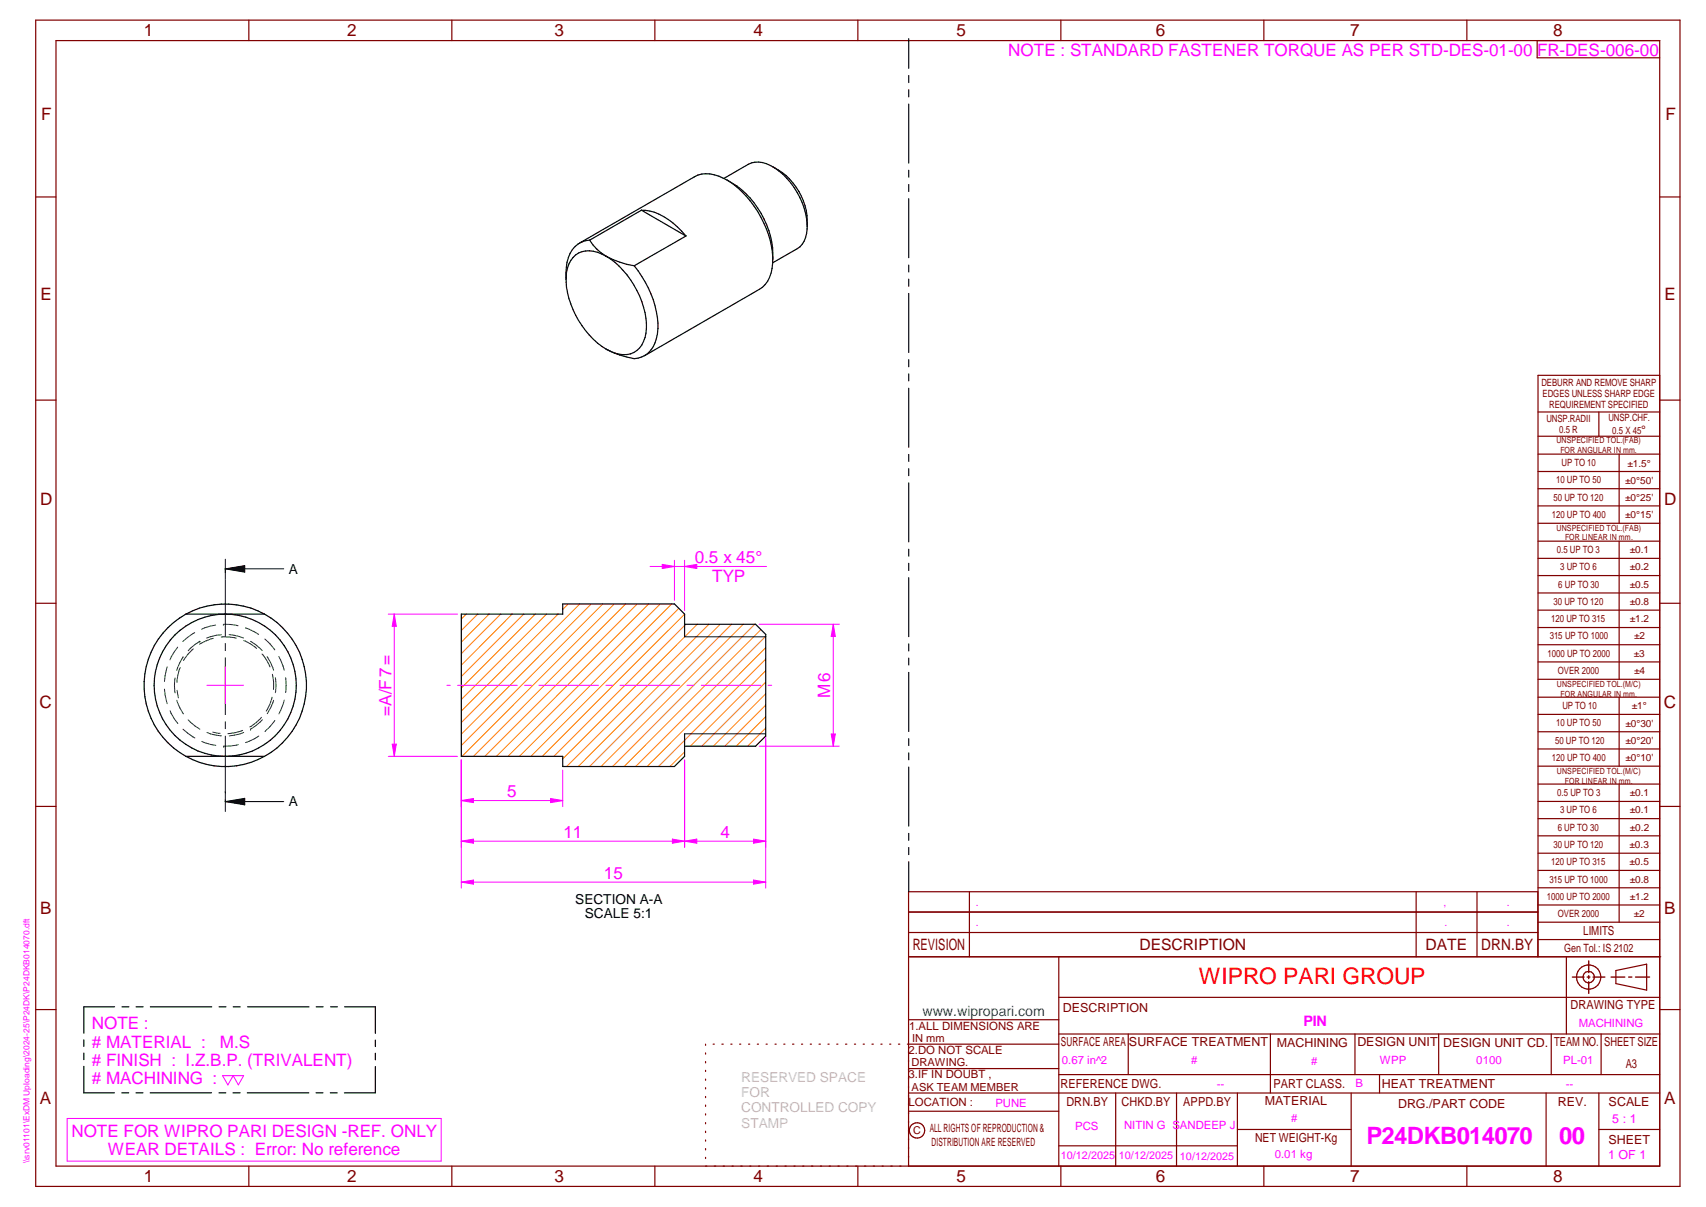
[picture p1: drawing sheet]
<svg xmlns="http://www.w3.org/2000/svg" width="420mm" height="297mm" viewBox="0 0 420 297" stroke-linecap="round" stroke-linejoin="round" font-family="sans-serif">
<g fill="none" stroke="#800000" stroke-width=".3">
<path d="M8.8 5h405v287h-405zM13.8 10h395v277h-395zM61.3 5v5M111.3 5v5M161.3 5v5M211.3 5v5M261.3 5v5M311.3 5v5M361.3 5v5M378.6 10v4.2h30.2M8.8 48.5h5M408.8 48.5h5"/>
<path d="M8.8 98.5h5M408.8 92.4h-30v143.1M408.8 98.5h5M378.8 101.4h30M378.8 107.4h30M378.8 111.8h30M378.8 116h30M393.8 101.4v6M398.8 111.8v17M378.8 120.3h30M378.8 124.5h30M378.8 128.8h30"/>
<path d="M378.8 133.2h30M378.8 137.4h30M398.8 133.2v34M8.8 148.5h5M378.8 141.6h30M378.8 145.9h30M378.8 150.2h30M378.8 154.4h30M378.8 158.7h30M408.8 148.5h5M378.8 162.9h30M378.8 167.2h30"/>
<path d="M378.8 171.6h30M378.8 175.8h30M398.8 171.6v17M8.8 198.5h5M378.8 180.1h30M378.8 184.3h30M378.8 188.6h30M378.8 193h30M378.8 197.2h30M398.8 193v33.9M408.8 198.5h5M238.7 219.5v16"/>
<path d="M348.8 219.5v16M363.8 219.5v16M378.8 201.5h30M378.8 205.7h30M378.8 210h30M378.8 214.2h30M378.8 218.5h30M223.8 235.5h185.2M223.8 229.5h154.9M223.8 224.5h154.9M260.8 235.5v51.5M378.7 235.5v-16h-154.9v67.5"/>
<path d="M378.8 222.7h30M378.8 226.9h30M378.8 231.2h30M385.8 235.5v19M398 238.8l7.5-1.5v6.4l-7.5-1.6zM8.8 248.5h5M173.8 257v.3M173.8 259.1v.3M175.6 257h.3M177.8 257h.3M180 257h.3M182.1 257h.3"/>
<path d="M184.4 257h.2M186.5 257h.3M188.7 257h.3M190.9 257h.3M193 257h.3M195.2 257h.3M197.4 257h.3M199.5 257h.3M201.7 257h.3M203.9 257h.3M206.1 257h.3M208.2 257h.4"/>
<path d="M210.4 257h.3M212.6 257h.3M214.7 257h.4M216.9 257h.3M219.1 257h.3M221.3 257h.3M223.8 251h37M260.8 257h-37.3M260.8 245.4h148M260.8 254.5h148M277.9 254.5v10M312.9 254.5v14.5"/>
<path d="M333.7 254.5v10M354.3 254.5v10M382 254.5v10M394.3 254.5v10M408.8 248.5h5M173.8 261.2v.4M173.8 263.4v.3M173.8 265.6v.3M173.8 267.7v.3M173.8 269.8v.3M173.8 271.9v.4M173.8 274.1v.3"/>
<path d="M173.8 276.3v.3M173.8 278.4v.3M223.8 263h37M223.8 273.5h37M260.8 264.5h148M274.8 269v18M289.8 269v18M304.7 278h28.1M304.7 269v18M332.8 269v18M339.8 264.5v4.5M380.8 269v18"/>
<path d="M393.8 269v18M393.8 278h15M408.8 269h-185M61.3 287v5M111.3 287v5M161.3 287v5M173.8 280.5v.3M173.8 282.7v.3M173.8 284.8v.3M211.3 287v5M260.8 282h43.9M261.3 287v5"/>
<path d="M311.3 287v5M361.3 287v5"/>
<circle cx="391.3" cy="240.5" r="2.99"/>
<circle cx="391.3" cy="240.5" r="1.4"/>
<circle cx="225.9" cy="278.2" r="1.89"/>
</g>
<path d="M113.6 187v31.6M188.6 181.5v37.1M113.6 217.1l3-.5v1zM16.5 275.3h92.2v10.5h-92.2z" fill="none" stroke="#f0f" stroke-width=".25"/>
<g fill="none" stroke="#000" stroke-width=".3">
<path d="M223.8 9.5v7.3M223.8 18.6v1.7M223.8 22.1v1.7M223.8 25.6v14.5M142.7 59.8l28.3-16.3a7.2 7.2 0 0 1 7.1 .4 23.7 23.7 0 0 1 10.7 12.4 16.7 16.7 0 0 1 .7 12 5.9 5.9 0 0 1-2.5 2.9l-28.3 16.3M145.2 59.1a6.2 6.2 0 0 0-5.6 5.5l-.2 4.2M145.2 59.1a11.4 11.4 0 0 0 4.1 4M158 51.7l10.9 6.4M158 51.7l-12.8 7.4M158 51.7a13.6 13.6 0 0 1 9.9 5.2l1 1.2M168.9 58.1l-12.7 7.3M178.3 43.9l6-3.5a6.1 6.1 0 0 1 6.5 1 18.9 18.9 0 0 1 8 13.7"/>
<path d="M179 44.3a21.6 21.6 0 0 1 11.3 19.6M190.3 41a15.3 15.3 0 0 1 7.8 18.3l-1.1 1.4-6.7 4M223.8 41.9v1.7M223.8 45.4v1.7M223.8 48.9v14.5M149.3 63.1a6.6 6.6 0 0 0-7.5-.4 8.6 8.6 0 0 0-2.3 8 22.2 22.2 0 0 0 9.8 15.2M149.3 63.1a22.7 22.7 0 0 0 6.9 2.3M149.3 63.1a21.8 21.8 0 0 1 9.9 17.7 6 6 0 0 1-4.8 6.4 8.3 8.3 0 0 1-5.1-1.3M156.2 65.4a23.3 23.3 0 0 1 5.7 16.7 6.4 6.4 0 0 1-5.7 6.2 22.7 22.7 0 0 1-6.9-2.4M223.8 65.2v1.7M223.8 68.7v1.7M223.8 72.2v14.5"/>
<path d="M223.8 88.5v1.8M223.8 92v1.7M223.8 95.5v14.6M223.8 111.8v1.7M223.8 115.4v1.7M223.8 118.8v14.5M223.8 135.2v1.7M223.8 138.6v1.8M45.8 151.1h19.3M45.8 151.1a20 20 0 0 0 0 35M45.8 151.1a20.1 20.1 0 0 1 19.3 0M65.1 151.1a20 20 0 0 1 0 35"/>
<path d="M168.6 153.6h17.5l2.5 2.5v25l-2.5 2.5h-17.5M168.6 156.7v-5.6l-2.5-2.5h-27.5v2.5h-25v35h25v2.5h27.5l2.5-2.5v-5.5M223.8 142.2v14.5M223.8 158.5v1.7M223.8 162v1.7M223.8 165.5v14.5M45.8 186.1h19.3M65.1 186.1a19.8 19.8 0 0 1-19.3 0M223.8 181.8v1.7M223.8 185.3v1.7M223.8 188.8v14.5M223.8 205.1v1.7"/>
<path d="M223.8 208.6v1.7M223.8 212.1v7.2M20.6 255.9v1.6M20.6 259.2v1.6M28.2 247.8h-7.6v6.5M30 247.8h1.7M33.5 247.8h1.8M37 247.8h15.1M54 247.8h1.7M57.4 247.8h1.8M60.9 247.8h15.2M77.9 247.8h1.7"/>
<path d="M81.4 247.8h1.7M84.9 247.8h7.5v6.5M92.4 255.9v1.7M92.4 259.2v1.6M20.6 262.4v6.5h7.6M30 268.9h1.7M33.5 268.9h1.7M37 268.9h15.1M53.9 268.9h1.7M57.4 268.9h1.7M60.9 268.9h15.2M77.8 268.9h1.7"/>
<path d="M81.4 268.9h1.6M92.4 262.5v6.4h-7.6"/>
<circle cx="55.5" cy="168.6" r="17.5"/>
</g>
<path d="M391.3 236.5v2.9M387.3 240.5h2.8M390.9 240.5h.7M391.3 240.1v.7M391.3 241.6v2.9M392.3 240.5h3M396.8 240.5h3.4M401.1 240.5h.8M402.8 240.5h3.5" fill="none" stroke="#800000" stroke-width=".34"/>
<g fill="none" stroke="#008000" stroke-width=".25">
<path d="M43.8 159.3l-1.9 3.1M47.6 159.7l-1.3 1.3-1.1 1.6M48 155.7l-3 2.2M49.2 157.8h.1M49.2 157.8l-1.2 .8-1.7 1.5M52.6 157.1l-1.8 .6-1.7 .8M53.1 153.8l-1.2 .3-2.3 .8M54.5 156.8h1.8l1.9 .3M54.5 156.2l-1.2 .1-2.4 .7M55 153.7h.1M55.1 153.6l1.6 .1 1.9 .3M56.4 156.2l3.6 .8"/>
<path d="M60 157.6l1.7 .9 1.5 1.1M60.4 154.5l3.3 1.6M61.7 157.8l1.2 .8 1.7 1.5M65.2 157.3l1.3 1.2 1.2 1.4M40.5 169.6l.7 3.6M41.2 164.1l-.7 3.6M41.9 174.9l1.1 2.1 .8 1.1M43.1 166.8l-.1 1.9 .1 1.8M43.5 172.3l.8 1.9 .9 1.5M43.6 169.9l.3 1.8M44.4 164.3a9.4 9.4 0 0 0-.8 3.6M45.1 179.5l2.9 2.1"/>
<path d="M45.1 161.6l-.8 1.4-.8 2M46.3 177.2l1.7 1.4 1.2 .9M59.8 179.7l-1.8 .6-1.9 .3M61.7 179.5h.1M64.4 176.5l-1.3 1.3-1.6 1.1M64.5 161l1.1 1.4 .9 1.7M64.6 177.1l-1.7 1.5-1.2 .9M65.8 161.6l.8 1.4 .8 1.9M67 171.6l-.5 1.8-.9 1.6M67.1 165.9l.3 1.9-.1 1.9M67.4 172.3l-.8 1.9-.8 1.4M67.7 177.3l-1.2 1.5-1.2 1.2"/>
<path d="M67.8 166.8l.2 1.9-.2 1.8M68.7 161.5l1.3 3.4M70 172.3l-1.3 3.4M70.3 166.8l.2 1.9-.2 1.7M49.7 182.5l2.2 .7 1.3 .2M51 180.3l.9 .3 2.6 .5M52.4 180.2l1.8 .3M55.1 183.6h.1M58.7 183.3l-2 .3h-1.6M60 180.3l-1 .3-2.5 .5M63.7 181.1l-3.2 1.7"/>
</g>
<path d="M55.5 137.6v4.8M55.5 140h14.4M55.5 140l4.8-.8v1.6zM55.5 142.6v14M55.5 158.4v1.7M168.6 156.7h20M55.5 161.9v14M55.5 177.6v1.7M55.5 181.1v18.6M55.5 197.3l4.8-.8v1.6zM55.5 197.3h14.4M168.6 180.6h20" fill="none" stroke="#000" stroke-width=".25"/>
<path d="M55.5 140l4.8-.8v1.6zM55.5 197.3l4.8-.8v1.6z" fill="#000"/>
<g fill="none" stroke="#ff8000" stroke-width=".25">
<path d="M114.8 151.1l-1.2 1.3M117.7 151.1l-4.1 4.1M120.5 151.1l-6.9 6.9M123.3 151.1l-9.7 9.8M126.1 151.1l-12.5 12.6M129 151.1l-15.4 15.4M131.8 151.1l-18.2 18.2M134.6 151.1l-21 21.1M137.4 151.1l-23.8 23.9M139.9 148.6l-1.3 1.4M142.8 148.6l-29.2 29.2M145.6 148.6l-32 32.1"/>
<path d="M148.5 148.6l-34.9 34.9M151.3 148.6l-37.5 37.5M154.1 148.6l-37.5 37.5M156.9 148.6l-37.5 37.5M159.8 148.6l-37.6 37.5M162.6 148.6l-37.5 37.5M165.4 148.6l-37.5 37.5M167.2 149.7l-36.4 36.4M168.6 151.1l-35 35M168.9 153.6l-32.5 32.5M171.7 153.6l-33.1 33.2M174.6 153.6l-35 35"/>
<path d="M177.4 153.6l-35 35M180.2 153.6l-35 35M183 153.6l-35 35M185.9 153.6l-35 35M187.4 154.9l-33.7 33.7M188.6 156.6l-32.1 32M188.6 159.4l-29.2 29.2M188.6 162.2l-26.4 26.4M188.6 165.1l-18.6 18.5M188.6 167.9l-15.8 15.7M188.6 170.7l-12.9 12.9M188.6 179.2l-4.5 4.4"/>
<path d="M188.6 173.5l-10.1 10.1M188.6 176.4l-7.3 7.2M168.6 185l-3.6 3.6"/>
</g>
<path d="M113.6 217.1l3-.5v1z" fill="#f0f"/>
<path d="M185.6 216.6l3 .5-3 .5z" fill="none" stroke="#f0f" stroke-width=".25"/>
<path d="M185.6 216.6l3 .5-3 .5z" fill="#f0f"/>
<path d="M113.6 187v21.5M168.6 187v21.5M113.6 207l3-.5v1zM113.6 217.1h75" fill="none" stroke="#f0f" stroke-width=".25"/>
<path d="M113.6 207l3-.5v1z" fill="#f0f"/>
<path d="M165.6 206.5l3 .5-3 .5z" fill="none" stroke="#f0f" stroke-width=".25"/>
<path d="M165.6 206.5l3 .5-3 .5z" fill="#f0f"/>
<path d="M168.6 187v21.5M188.6 182v26.5M113.6 207h55M168.6 207l3-.5v1z" fill="none" stroke="#f0f" stroke-width=".25"/>
<path d="M168.6 207l3-.5v1z" fill="#f0f"/>
<path d="M185.6 206.5l3 .5-3 .5z" fill="none" stroke="#f0f" stroke-width=".25"/>
<path d="M185.6 206.5l3 .5-3 .5z" fill="#f0f"/>
<path d="M113.6 197l3-.5v1zM113.6 187v11.5M138.6 189.5v9M168.6 207h20" fill="none" stroke="#f0f" stroke-width=".25"/>
<path d="M113.6 197l3-.5v1z" fill="#f0f"/>
<path d="M135.6 196.5l3 .5-3 .5z" fill="none" stroke="#f0f" stroke-width=".25"/>
<path d="M135.6 196.5l3 .5-3 .5z" fill="#f0f"/>
<path d="M95.6 151.1h17.1M95.6 186.1h17.1M96.6 183.1h1l-.5 3zM113.6 197h25" fill="none" stroke="#f0f" stroke-width=".25"/>
<path d="M96.6 183.1h1l-.5 3z" fill="#f0f"/>
<path d="M97.1 151.1l.5 3h-1z" fill="none" stroke="#f0f" stroke-width=".25"/>
<path d="M97.1 151.1l.5 3h-1z" fill="#f0f"/>
<path d="M166.1 137.9v9.8M168.6 137.9v12.3M168.6 139.4l3-.5v1zM97.1 151.1v35" fill="none" stroke="#f0f" stroke-width=".25"/>
<path d="M168.6 139.4l3-.5v1z" fill="#f0f"/>
<path d="M163.1 138.9l3 .5-3 .5z" fill="none" stroke="#f0f" stroke-width=".25"/>
<path d="M163.1 138.9l3 .5-3 .5z" fill="#f0f"/>
<path d="M160.1 139.4h28.7M187 153.6h19.7M187 183.6h19.7M204.7 180.6h1l-.5 3z" fill="none" stroke="#f0f" stroke-width=".25"/>
<path d="M204.7 180.6h1l-.5 3z" fill="#f0f"/>
<path d="M205.2 153.6l.5 3h-1z" fill="none" stroke="#f0f" stroke-width=".25"/>
<path d="M205.2 153.6l.5 3h-1z" fill="#f0f"/>
<g fill="none" stroke="#f0f" stroke-width=".25">
<path d="M205.2 153.6v30M51 168.7h9M55.5 164.1v9M110.1 168.7h.8M112.7 168.7h14.7M129.2 168.7h1.7M132.7 168.7h14.7M149.2 168.7h1.7M152.7 168.7h14.7M169.2 168.7h1.7M172.7 168.7h14.7M189.2 168.7h.9"/>
<path d="M54.8 264.7h5.2l-1.3 2.3-1.3-2.3-1.3 2.3z"/>
</g>
<g font-size="5.9" fill="#f0f">
<text x="336.5" y="281.6">P24DKB014070</text>
<text x="384" y="281.6">00</text>
</g>
<text font-size="5.6" fill="#f00" x="295.3" y="242.2">WIPRO PARI GROUP</text>
<g font-size="4.2" fill="#800000">
<text x="35.4" y="9">1</text>
<text x="85.5" y="8.9">2</text>
<text x="136.6" y="9">3</text>
<text x="185.6" y="9">4</text>
<text x="235.6" y="9">5</text>
<text x="284.6" y="8.8">6</text>
<text x="332.6" y="9">7</text>
<text x="382.6" y="9">8</text>
<text x="10.1" y="29.6">F</text>
<text x="410.2" y="29.6">F</text>
<text x="9.9" y="73.9">E</text>
<text x="409.9" y="73.9">E</text>
<text x="9.9" y="124.2">D</text>
<text x="409.9" y="124.2">D</text>
<text x="9.7" y="174.3">C</text>
<text x="409.7" y="174.3">C</text>
<text x="9.9" y="225">B</text>
<text x="409.8" y="225">B</text>
<text x="9.8" y="271.7">A</text>
<text x="409.8" y="271.7">A</text>
<text x="35.4" y="291">1</text>
<text x="85.5" y="290.9">2</text>
<text x="136.6" y="291">3</text>
<text x="185.6" y="291">4</text>
<text x="235.6" y="291">5</text>
<text x="284.6" y="290.8">6</text>
<text x="332.6" y="291">7</text>
<text x="382.6" y="291">8</text>
</g>
<g font-size="4.2" fill="#f0f">
<text x="248.3" y="13.8">NOTE : STANDARD FASTENER TORQUE AS PER STD-DES-01-00 FR-DES-006-00</text>
<text x="171.1" y="138.6">0.5 x 45°</text>
<text x="175.4" y="143.1">TYP</text>
<text x="204.5" y="171.8" transform="rotate(-90 204.5 171.8)">M6</text>
<text x="96.4" y="176.1" transform="rotate(-90 96.4 176.1)">=A/F7=</text>
<text x="124.9" y="196.3">5</text>
<text x="138.8" y="206.2">11</text>
<text x="177.4" y="206.2">4</text>
<text x="148.7" y="216.3">15</text>
<text x="22.6" y="253.3">NOTE :</text>
<text x="22.6" y="257.8"># MATERIAL :</text>
<text x="54.2" y="257.8">M.S</text>
<text x="22.6" y="262.3"># FINISH : I.Z.B.P. (TRIVALENT)</text>
<text x="22.6" y="266.8"># MACHINING :</text>
<text x="17.6" y="279.7">NOTE FOR WIPRO PARI DESIGN -REF. ONLY</text>
<text x="26.6" y="284.2">WEAR DETAILS : Error: No reference</text>
</g>
<g font-size="3.9" fill="#800000">
<text x="224.8" y="233.8">REVISION</text>
<text x="280.7" y="233.8">DESCRIPTION</text>
<text x="351.1" y="233.8">DATE</text>
<text x="364.8" y="233.8">DRN.BY</text>
</g>
<text font-size="3.6" fill="#f0f" x="321" y="252.6">PIN</text>
<text font-size="3.5" fill="#00f" x="227.2" y="250">www.wipropari.com</text>
<g font-size="3.4">
<text x="71.2" y="141.2">A</text>
<text x="71.2" y="198.5">A</text>
<text x="141.7" y="222.4">SECTION A-A</text>
<text x="144" y="226">SCALE 5:1</text>
</g>
<g font-size="3.4" fill="#c0c0c0">
<text x="182.6" y="266.2">RESERVED SPACE</text>
<text x="182.6" y="270">FOR</text>
<text x="182.6" y="273.7">CONTROLLED COPY</text>
<text x="182.6" y="277.5">STAMP</text>
</g>
<g font-size="3.1" fill="#800000">
<text x="389.9" y="230.2">LIMITS</text>
<text x="261.8" y="249">DESCRIPTION</text>
<text x="386.8" y="248.4">DRAWING TYPE</text>
<text x="261.3" y="257.5">SURFACE AREA</text>
<text x="278" y="257.5">SURFACE TREATMENT</text>
<text x="314.5" y="257.6">MACHINING</text>
<text x="334.3" y="257.5">DESIGN UNIT</text>
<text x="355.4" y="257.6">DESIGN UNIT CD.</text>
<text x="382.8" y="257.3">TEAM NO.</text>
<text x="395.1" y="257.4">SHEET SIZE</text>
<text x="400.4" y="262.8">A3</text>
<text x="261.2" y="267.8">REFERENCE DWG.</text>
<text x="313.6" y="267.7">PART CLASS.</text>
<text x="340.3" y="267.7">HEAT TREATMENT</text>
<text x="262.6" y="272.2">DRN.BY</text>
<text x="276.2" y="272.1">CHKD.BY</text>
<text x="291.4" y="272.2">APPD.BY</text>
<text x="311.5" y="272">MATERIAL</text>
<text x="344.3" y="272.6">DRG./PART CODE</text>
<text x="383.7" y="272.2">REV.</text>
<text x="396.2" y="272.3">SCALE</text>
<text x="309.1" y="280.9">NET WEIGHT-Kg</text>
<text x="396.1" y="281.4">SHEET</text>
</g>
<g font-size="3.1" fill="#f0f">
<text x="397.1" y="276.4">5 : 1</text>
<text x="396.1" y="285.3">1 OF 1</text>
</g>
<text font-size="3" fill="#800000" x="404.2" y="106.8">°</text>
<g font-size="2.8" fill="#800000">
<text x="385.2" y="234.4">Gen Tol.: IS 2102</text>
<text x="223.9" y="253.4">1.ALL DIMENSIONS ARE</text>
<text x="223.8" y="259.3">2.DO NOT SCALE</text>
<text x="223.8" y="265.4">3.IF IN DOUBT ,</text>
<text x="223.8" y="272.2">LOCATION :</text>
<text x="229" y="278.7">ALL RIGHTS OF REPRODUCTION &amp;</text>
<text x="229.4" y="282.1">DISTRIBUTION ARE RESERVED</text>
</g>
<g font-size="2.8" fill="#f0f">
<text x="388.8" y="252.7">MACHINING</text>
<text x="261.5" y="261.9">0.67 in^2</text>
<text x="293.4" y="261.9">#</text>
<text x="322.9" y="262">#</text>
<text x="339.8" y="262">WPP</text>
<text x="363.6" y="261.8">0100</text>
<text x="385" y="261.8">PL-01</text>
<text x="299.7" y="267.7">--</text>
<text x="333.8" y="267.5">B</text>
<text x="385.6" y="267.6">--</text>
<text x="245.1" y="272.4">PUNE</text>
<text x="264.8" y="278">PCS</text>
<text x="276.8" y="277.7">NITIN G SANDEEP J</text>
<text x="318" y="276">#</text>
<text x="314" y="285">0.01 kg</text>
</g>
<g font-size="2.7" fill="#800000">
<text x="224.7" y="256.4">IN mm</text>
<text x="224.5" y="262.4">DRAWING.</text>
<text x="224.5" y="268.4">ASK TEAM MEMBER</text>
<text x="224.9" y="279.2">C</text>
</g>
<g font-size="2.7" fill="#f0f">
<text x="261.3" y="285.2">10/12/2025</text>
<text x="275.6" y="285.2">10/12/2025</text>
<text x="290.6" y="285.4">10/12/2025</text>
</g>
<g font-size="2.5" fill="#800000">
<text x="379.6" y="95">DEBURR AND REMOVE SHARP</text>
<text x="379.9" y="97.7">EDGES UNLESS SHARP EDGE</text>
<text x="381.5" y="100.5">REQUIREMENT SPECIFIED</text>
<text x="380.9" y="103.8">UNSP.RADII</text>
<text x="384" y="106.6">0.5 R</text>
<text x="396.1" y="103.6">UNSP.CHF.</text>
<text x="397.1" y="106.8">0.5 X 45</text>
<text x="383.2" y="119">10 UP TO 50</text>
<text x="384.6" y="114.7">UP TO 10</text>
<text x="400.3" y="119">±0°50'</text>
<text x="400.8" y="114.8">±1.5°</text>
<text x="382.6" y="123.2">50 UP TO 120</text>
<text x="400.3" y="123.2">±0°25'</text>
<text x="382.2" y="127.4">120 UP TO 400</text>
<text x="400.3" y="127.4">±0°15'</text>
<text x="383.4" y="136.1">0.5 UP TO 3</text>
<text x="401.4" y="136.1">±0.1</text>
<text x="384.2" y="140.4">3 UP TO 6</text>
<text x="401.4" y="140.3">±0.2</text>
<text x="382.6" y="148.8">30 UP TO 120</text>
<text x="383.8" y="144.6">6 UP TO 30</text>
<text x="401.4" y="148.9">±0.8</text>
<text x="401.4" y="144.7">±0.5</text>
<text x="382" y="153.1">120 UP TO 315</text>
<text x="401.4" y="153.1">±1.2</text>
<text x="381.2" y="161.6">1000 UP TO 2000</text>
<text x="381.7" y="157.4">315 UP TO 1000</text>
<text x="402.4" y="161.6">±3</text>
<text x="402.5" y="157.4">±2</text>
<text x="383.7" y="165.9">OVER 2000</text>
<text x="402.5" y="165.9">±4</text>
<text x="383.2" y="178.8">10 UP TO 50</text>
<text x="384.8" y="174.5">UP TO 10</text>
<text x="400.3" y="178.8">±0°30'</text>
<text x="401.9" y="174.6">±1°</text>
<text x="383" y="183">50 UP TO 120</text>
<text x="400.3" y="183.1">±0°20'</text>
<text x="382.2" y="187.3">120 UP TO 400</text>
<text x="400.3" y="187.3">±0°10'</text>
<text x="383.5" y="195.9">0.5 UP TO 3</text>
<text x="401.4" y="196">±0.1</text>
<text x="384.2" y="200.1">3 UP TO 6</text>
<text x="401.4" y="200.2">±0.1</text>
<text x="382.6" y="208.7">30 UP TO 120</text>
<text x="383.7" y="204.4">6 UP TO 30</text>
<text x="401.4" y="208.7">±0.3</text>
<text x="401.4" y="204.4">±0.2</text>
<text x="382" y="213">120 UP TO 315</text>
<text x="401.4" y="212.9">±0.5</text>
<text x="381" y="221.4">1000 UP TO 2000</text>
<text x="381.6" y="217.2">315 UP TO 1000</text>
<text x="401.4" y="221.4">±1.2</text>
<text x="401.4" y="217.2">±0.8</text>
<text x="383.7" y="225.7">OVER 2000</text>
<text x="402.4" y="225.7">±2</text>
</g>
<g font-size="2.5" fill="#f0f">
<text x="240.4" y="222.8">.</text>
<text x="240.4" y="228">.</text>
<text x="355.5" y="223">,</text>
<text x="355.7" y="228">.</text>
<text x="371.1" y="227.8">.</text>
<text x="371.1" y="222.9">.</text>
</g>
<g font-size="2.1" fill="#800000">
<text x="383.3" y="109.1">UNSPECIFIED TOL.(FAB)</text>
<text x="384.3" y="111.4">FOR ANGULAR IN mm.</text>
<text x="383.4" y="130.6">UNSPECIFIED TOL.(FAB)</text>
<text x="385.4" y="133">FOR LINEAR IN mm.</text>
<text x="383.4" y="169">UNSPECIFIED TOL.(M/C)</text>
<text x="384.3" y="171.4">FOR ANGULAR IN mm.</text>
<text x="383.4" y="190.5">UNSPECIFIED TOL.(M/C)</text>
<text x="385.4" y="192.8">FOR LINEAR IN mm.</text>
</g>
<text font-size="2.1" fill="#f0f" x="7.2" y="286.3" transform="rotate(-90 7.2 286.3)">\\srv01101\ExDM Uploading\2024-25\P24DK\P24DKB014070.dft</text>
</svg>
